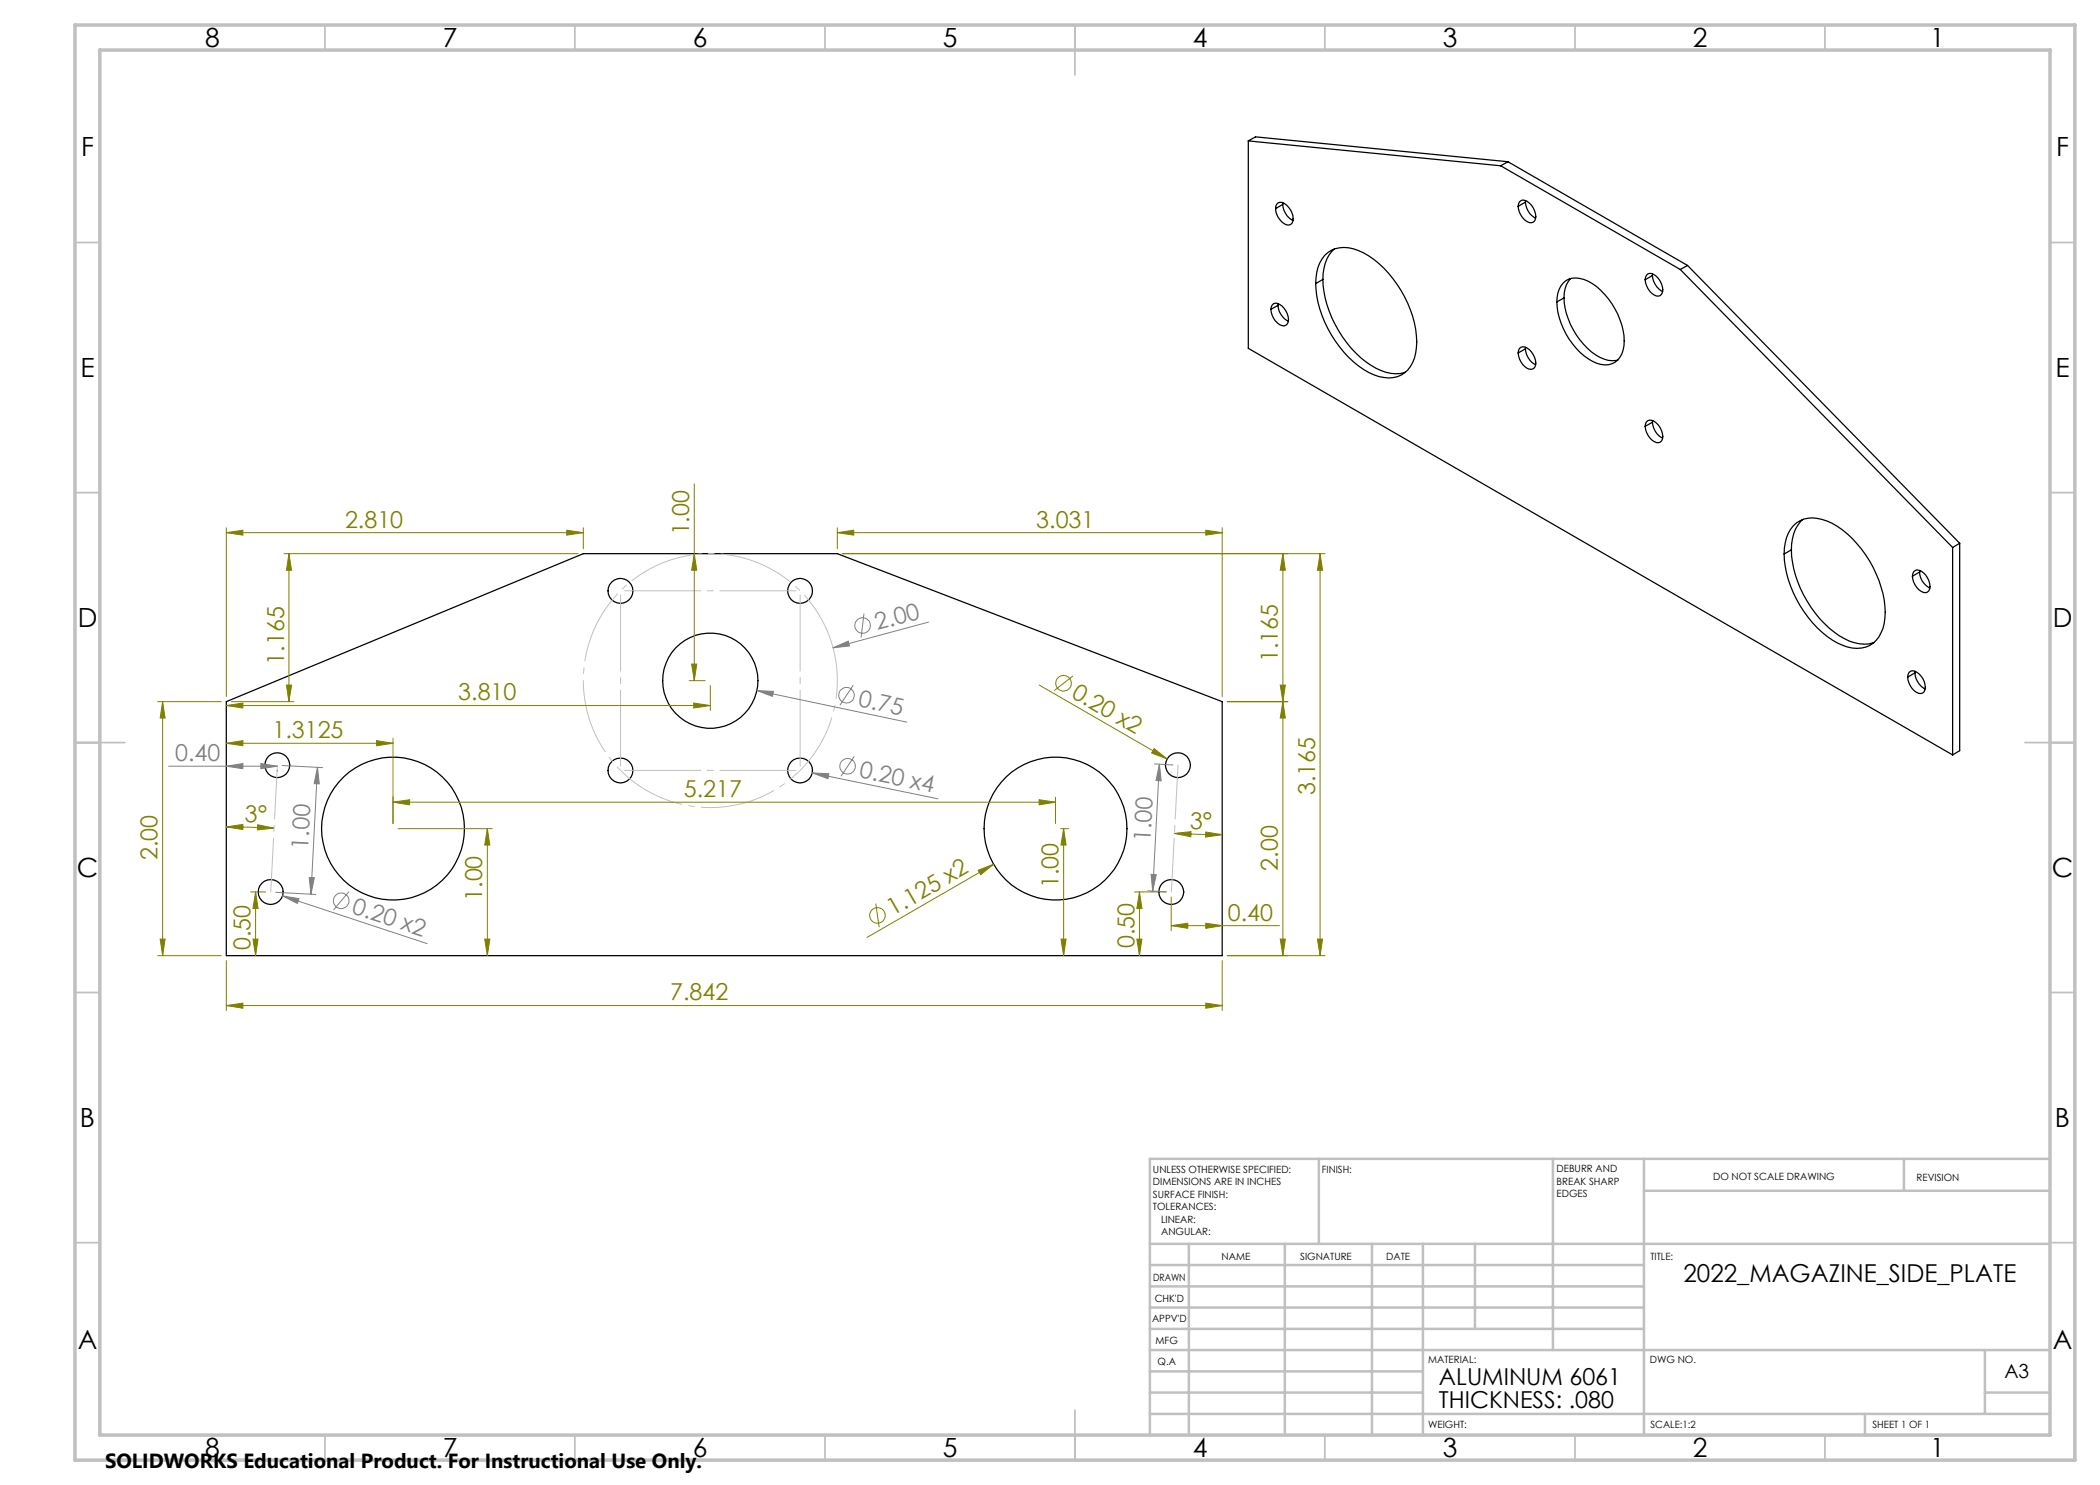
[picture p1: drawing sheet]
<svg xmlns="http://www.w3.org/2000/svg" width="420mm" height="297mm" viewBox="0 0 420 297" stroke-linecap="round" stroke-linejoin="round" font-family="sans-serif">
<g fill="none" stroke="#000" stroke-width=".25">
<path d="M249.7 28.2l50.4 5M249.7 28.2v41.5l140.8 81.3M249.7 28.2l1.4-.8 50.5 4.9M300.1 33.2l36 20.7M301.6 32.3l-1.5 .9M301.6 32.3l35.9 20.8M255.3 40.8a1.23 1.23 0 0 1 2 .2 3.3 3.3 0 0 1 1.1 3.6 1.05 1.05 0 0 1-1.5 .2 3.3 3.3 0 0 1-1.6-4zM256.5 40.9a3.9 3.9 0 0 0 2.1 3.2M256.5 40.9l-1.4 .8M256.6 40.6l-.1 .3M264.6 55.9a22.2 22.2 0 0 0 10.6 17.8 7.3 7.3 0 0 0 5.9 .7M264.6 55.9l-1.5 .8"/>
<path d="M264.9 51.1a5.9 5.9 0 0 1 6.8-1 20.8 20.8 0 0 1 10.4 11.9 15.6 15.6 0 0 1 .8 9.6 5.4 5.4 0 0 1-7.1 3.7 18.1 18.1 0 0 1-9.5-8.3 18.8 18.8 0 0 1-3-12.5 7.1 7.1 0 0 1 1.6-3.4zM266.8 49.8a7.5 7.5 0 0 0-2.2 6.1M303.9 40.4a1.04 1.04 0 0 1 1.5-.2 3.4 3.4 0 0 1 1.5 4 1.08 1.08 0 0 1-1.5 .1 3.3 3.3 0 0 1-1.5-3.9zM305.1 40.4a3.8 3.8 0 0 0 2 3.2M305.1 40.4l-1.5 .9M305.1 40.1v.3M312.7 56.6a3.7 3.7 0 0 1 4.1-.7 14.1 14.1 0 0 1 7.6 9.1 7.2 7.2 0 0 1-.8 7 4 4 0 0 1-5.1 .3 14.4 14.4 0 0 1-7.1-12.9 4.9 4.9 0 0 1 1.3-2.8zM312.8 59.6a14.9 14.9 0 0 0 7.2 11.9 5 5 0 0 0 3.5 .5M312.8 59.6l-1.4 .8M314.1 55.7a5.1 5.1 0 0 0-1.3 3.9M329.3 55.1a1.04 1.04 0 0 1 1.5-.2 3.4 3.4 0 0 1 1.5 3.9 1.04 1.04 0 0 1-1.5 .2 3.4 3.4 0 0 1-1.5-3.9zM330.5 55.1a4 4 0 0 0 2 3.2"/>
<path d="M330.5 55.1l-1.5 .8M330.5 54.8v.3M336.1 53.9l54.4 55.6M337.5 53.1l-1.4 .8M337.5 53.1l54.4 55.6M254.4 61a1.04 1.04 0 0 1 1.5-.1 3.3 3.3 0 0 1 1.6 3.9 1.04 1.04 0 0 1-1.6 .1 3.4 3.4 0 0 1-1.5-3.9zM255.6 61.1a3.7 3.7 0 0 0 2.1 3.1M255.6 61.1l-1.4 .8M255.6 60.7v.4M303.9 69.7a1.08 1.08 0 0 1 1.5-.1 3.3 3.3 0 0 1 1.5 3.9 1.26 1.26 0 0 1-2-.2 3.3 3.3 0 0 1-1-3.6zM305.1 69.8a3.9 3.9 0 0 0 2 3.2M305.1 69.8l-1.5 .8"/>
<path d="M305.1 69.5v.3M329.3 84.4a1.26 1.26 0 0 1 2 .2 3.3 3.3 0 0 1 1 3.6 1.08 1.08 0 0 1-1.5 .1 3.3 3.3 0 0 1-1.5-3.9zM330.5 84.5a3.9 3.9 0 0 0 2 3.1M330.5 84.5l-1.5 .8M330.5 84.1v.4M358.3 110a22.2 22.2 0 0 0 10.6 17.7 7.3 7.3 0 0 0 5.9 .8M358.3 110l-1.5 .8M358.6 105.2a5.8 5.8 0 0 1 6.8-1 19.8 19.8 0 0 1 9.8 10.6 16.3 16.3 0 0 1 1.4 10.9 5.4 5.4 0 0 1-7.1 3.7 18.1 18.1 0 0 1-9.5-8.3 18.8 18.8 0 0 1-3-12.5 6.7 6.7 0 0 1 1.6-3.4zM360.5 103.9a7.5 7.5 0 0 0-2.2 6.1M382.7 114.4a1.04 1.04 0 0 1 1.5-.2 3.4 3.4 0 0 1 1.6 4 1.08 1.08 0 0 1-1.6 .1 3.3 3.3 0 0 1-1.5-3.9zM383.9 114.4a3.7 3.7 0 0 0 2.1 3.2M383.9 114.4l-1.4 .8"/>
<path d="M384 114.1l-.1 .3M390.5 109.5v41.5M391.9 108.7l-1.4 .8M391.9 108.7v41.4l-1.4 .9M381.8 134.5a1.04 1.04 0 0 1 1.5-.1 3.3 3.3 0 0 1 1.5 3.9 1.09 1.09 0 0 1-1.5 .2 3.4 3.4 0 0 1-1.5-4zM383 134.6a4 4 0 0 0 2 3.2M383 134.6l-1.5 .8M383 134.3v.3M45.3 140.3l71.4-29.6h50.8l76.9 29.6v50.8h-199.1z"/>
<circle cx="124.1" cy="118.2" r="2.49"/>
<circle cx="160" cy="118.2" r="2.49"/>
<circle cx="142.1" cy="136.1" r="9.5"/>
<circle cx="55.5" cy="153" r="2.49"/>
<circle cx="124.1" cy="154.1" r="2.49"/>
<circle cx="160" cy="154.1" r="2.49"/>
<circle cx="235.6" cy="153" r="2.49"/>
<circle cx="54.1" cy="178.4" r="2.49"/>
<circle cx="78.6" cy="165.7" r="14.3"/>
<circle cx="211.1" cy="165.7" r="14.3"/>
<circle cx="234.3" cy="178.4" r="2.49"/>
</g>
<g fill="none" stroke="#808000" stroke-width=".2">
<path d="M138.9 96.8v39.3M45.3 106.5l3.3-.5v1zM45.3 105.5v33.8M45.3 106.5h71.4M56.8 110.7h58.8M57.8 110.7l.5 3.3h-1zM57.8 110.7v29.6M113.3 106l3.4 .5-3.4 .5zM116.7 105.5v4.2M138.9 110.7l.4 3.3h-1zM167.5 106.5l3.2-.5v1zM167.5 106.5h76.9"/>
<path d="M167.5 105.5v4.2M241.2 106l3.2 .5-3.2 .5zM244.4 105.5v33.8M256.6 110.7l.5 3.3h-1.1zM256.6 110.7v80.4M264 110.7l.5 3.3h-1zM264 110.7v80.4M265 110.7h-96.5M57.3 137h1l-.5 3.3zM137.8 136.1h3.2M138.3 132.8h1l-.4 3.3zM142.1 137.1v5"/>
<path d="M207.9 137l25.5 14.8M214.6 135.2l-3.8 2.9M256 137h1.1l-.5 3.3zM31.5 140.3h12.8M32.5 140.3l.5 3.3h-1zM32.5 140.3v50.8M45.3 141.1l3.3-.5v1zM45.3 148.7l3.3-.6v1.1zM45.3 141.1h96.8M45.3 148.7h33.3M46.3 140.3h12.5M75.3 148.1l3.3 .6-3.3 .5z"/>
<path d="M78.6 147.6v17.1M138.7 140.6l3.4 .5-3.4 .5zM207.8 159.9l3.3 .5-3.3 .6zM211.1 159.5v5.2M230.8 149.7l2.6 2.1-3.1-1.2zM245.5 140.3h12.1M256.6 140.3l.5 3.3h-1.1zM45.3 165.4l3.3-.5v1zM45.3 165.4l9.5 .2M50.1 178.4h3M51.1 178.4l.5 3.3h-1zM51.1 178.4v12.7"/>
<path d="M51.5 165l3.3 .6-3.3 .4zM78.6 160.4l3.3-.5v1.1zM78.6 160.4h132.5M79.6 165.7h18.9M97.5 165.7l.5 3.3h-1.1zM97.5 165.7v25.4M195.6 174.1l3.1-1.2-2.6 2zM198.7 172.9l-25.3 14.6M212.1 165.7h1.6M212.7 165.7l.5 3.3h-1zM212.7 165.7v25.4M226.9 178.4h6.4"/>
<path d="M227.9 178.4l.5 3.3h-1zM227.9 178.4v12.7M234.2 179.4v6.8M234.9 166.7l3.3-.4v1.1zM234.9 166.7l9.5 .2M241.2 166.4l3.2 .5-3.3 .5zM31.5 191.1h12.8M32 187.8h1l-.5 3.3zM45.3 192.1v10M50.6 187.8h1l-.5 3.3zM96.9 187.8h1.1l-.5 3.3zM175.2 180.7l.6 4.8"/>
<path d="M212.2 187.8h1l-.5 3.3zM227.4 187.8h1l-.5 3.3zM234.2 185.1l3.4-.5v1.1zM234.2 185.1h21.7M241.2 184.6l3.2 .5-3.2 .6zM244.4 192.1v10M245.5 191.1h19.5M256 187.8h1.1l-.5 3.3zM263.5 187.8h1l-.5 3.3zM45.3 201.1l3.3-.5v1zM45.3 201.1h199.1M241.2 200.6l3.2 .5-3.2 .5z"/>
<circle cx="212.7" cy="136.7" r="1.55"/>
<circle cx="175.5" cy="183.1" r="1.56"/>
</g>
<g fill="none" stroke="#808080" stroke-width=".2">
<path d="M151.4 138.1l3.3 .2-.2 1zM151.4 138.1l30 6.3M166.6 129.6l3.1-1.4 .2 1zM170.6 137.1l-2.6 3.9M172.8 122.7l-.6 4.8M185.7 124.4l-19.1 5.2M33.7 153.2h21.8M45.3 153.2l3.3-.5v1zM52.2 152.7l3.3 .5-3.3 .5zM55.5 154.1v.1M56.4 153.1l8.1 .4M63.5 153.5l.4 3.3-1.1-.1z"/>
<path d="M63.5 153.5l-1.3 25.3M162.5 154.6l3.3 .2-.2 .9zM162.5 154.6l25.1 5.2M170.9 151.3l-2.7 4M230.9 152.8l3.7 .2M231.9 152.9l.3 3.3-1-.1zM231.9 152.9l-1.4 25.3M55.1 178.5l8.1 .4M56.5 179.2l3.3 .5-.3 1zM56.5 179.2l28.9 9.5M61.8 175.5h1.1l-.7 3.3zM69.8 178.3l-3.1 3.7"/>
<path d="M229.6 178.1l3.7 .3M230.2 174.9h1l-.7 3.3z"/>
<circle cx="169.3" cy="139" r="1.56"/>
<circle cx="172.5" cy="125.1" r="1.56"/>
<circle cx="169.5" cy="153.3" r="1.56"/>
<circle cx="68.2" cy="180.2" r="1.56"/>
</g>
<path d="M166.4 128.7a25.4 25.4 0 0 0-42.6-10.3 25.4 25.4 0 0 0 11.6 42.2 25.4 25.4 0 0 0 31.3-30.5l-.3-1.4" fill="none" stroke="#c0c0c0" stroke-width=".2" stroke-dasharray="15.2 1.3 1.3 1.3" stroke-dashoffset="4" stroke-linecap="butt"/>
<path d="M55.5 153l-1.4 25.4M235.6 153l-1.3 25.4" fill="none" stroke="#c0c0c0" stroke-width=".2" stroke-dasharray="15.2 1.3 1.3 1.3" stroke-dashoffset="4.4"/>
<path d="M124.1 118.2h35.9M160 118.2v35.9M124.1 154.1v-35.9M160 154.1h-35.9" fill="none" stroke="#c0c0c0" stroke-width=".2" stroke-dasharray="15.2 1.3 1.3 1.3" stroke-dashoffset="-.8"/>
<g fill="none" stroke="#c0c0c0" stroke-width=".35">
<path d="M65 5v5M115 5v5M165 5v5M215 5v10M265 5v5M315 5v5M365 5v5M15 48.5h5M410 48.5h5M15 98.5h5M410 98.5h5M15 148.5h10"/>
<path d="M405 148.5h10M15 198.5h5M410 198.5h5M15 248.5h5M410 248.5h5M65 287v5M115 287v5M165 287v5M215 282v10M265 287v5M315 287v5M365 287v5"/>
</g>
<g fill="none" stroke="#c0c0c0" stroke-width=".5">
<path d="M263.8 231.8v17M310.6 231.8v38.2M328.8 231.8v55.2M328.8 238.2h81.2M380.8 231.8v6.4M410 231.8h-180v55.2M230 248.8h180M230 257.3h98.8M230 253h98.8M237.8 248.8v38.2M257 248.8v38.2M274.4 248.8v38.2"/>
<path d="M284.6 248.8v38.2M295 248.8v17M230 265.8h98.8M230 261.5h98.8M230 278.5h54.6M230 274.3h54.6M230 270h180M397 278.5h13M397 270v12.8M230 282.8h180M373 282.8v4.2"/>
</g>
<path d="M15 5h400v287h-400zM20 10h390v277h-390z" fill="none" stroke="#c0c0c0" stroke-width=".7"/>
<g fill="#808000">
<path d="M51.5 165l3.3 .6-3.3 .4zM45.3 165.4l3.3-.5v1z"/>
<path d="M227.9 178.4l.5 3.3h-1zM227.4 187.8h1l-.5 3.3z"/>
<path d="M234.9 166.7l3.3-.4v1.1zM241.2 166.4l3.2 .5-3.3 .5z"/>
</g>
<g fill="#808080">
<path d="M166.6 129.6l3.1-1.4 .2 1z"/>
<path d="M63.5 153.5l.4 3.3-1.1-.1zM61.8 175.5h1.1l-.7 3.3z"/>
<path d="M231.9 152.9l.3 3.3-1-.1zM230.2 174.9h1l-.7 3.3z"/>
</g>
<g fill="#808000">
<path d="M230.8 149.7l2.6 2.1-3.1-1.2z"/>
<path d="M195.6 174.1l3.1-1.2-2.6 2z"/>
<path d="M113.3 106l3.4 .5-3.4 .5zM45.3 106.5l3.3-.5v1zM138.7 140.6l3.4 .5-3.4 .5zM45.3 141.1l3.3-.5v1zM75.3 148.1l3.3 .6-3.3 .5zM45.3 148.7l3.3-.6v1.1z"/>
<path d="M167.5 106.5l3.2-.5v1zM241.2 106l3.2 .5-3.2 .5zM45.3 201.1l3.3-.5v1zM241.2 200.6l3.2 .5-3.2 .5zM234.2 185.1l3.4-.5v1.1zM241.2 184.6l3.2 .5-3.2 .6zM78.6 160.4l3.3-.5v1.1zM207.8 159.9l3.3 .5-3.3 .6z"/>
<path d="M256 187.8h1.1l-.5 3.3zM256.6 140.3l.5 3.3h-1.1zM57.3 137h1l-.5 3.3zM57.8 110.7l.5 3.3h-1zM256 137h1.1l-.5 3.3zM256.6 110.7l.5 3.3h-1.1zM138.3 132.8h1l-.4 3.3zM138.9 110.7l.4 3.3h-1z"/>
<path d="M32.5 140.3l.5 3.3h-1zM32 187.8h1l-.5 3.3zM97.5 165.7l.5 3.3h-1.1zM96.9 187.8h1.1l-.5 3.3zM212.7 165.7l.5 3.3h-1zM212.2 187.8h1l-.5 3.3zM51.1 178.4l.5 3.3h-1zM50.6 187.8h1l-.5 3.3zM264 110.7l.5 3.3h-1zM263.5 187.8h1l-.5 3.3z"/>
</g>
<g fill="#808080">
<path d="M56.5 179.2l3.3 .5-.3 1z"/>
<path d="M151.4 138.1l3.3 .2-.2 1z"/>
<path d="M162.5 154.6l3.3 .2-.2 .9z"/>
<path d="M52.2 152.7l3.3 .5-3.3 .5zM45.3 153.2l3.3-.5v1z"/>
</g>
<g font-size="5.3">
<text x="41" y="9.5">8</text>
<text x="88.5" y="9.5">7</text>
<text x="138.5" y="9.5">6</text>
<text x="188.5" y="9.5">5</text>
<text x="238.5" y="9.5">4</text>
<text x="288.5" y="9.5">3</text>
<text x="338.5" y="9.5">2</text>
<text x="386" y="9.5">1</text>
<text x="16.2" y="31.3">F</text>
<text x="411.2" y="31.3">F</text>
<text x="16.1" y="75.5">E</text>
<text x="411.1" y="75.5">E</text>
<text x="15.5" y="125.5">D</text>
<text x="410.5" y="125.5">D</text>
<text x="15.4" y="175.5">C</text>
<text x="410.4" y="175.5">C</text>
<text x="16" y="225.5">B</text>
<text x="411" y="225.5">B</text>
<text x="15.5" y="269.8">A</text>
<text x="410.5" y="269.8">A</text>
<text x="41" y="291.5">8</text>
<text x="88.5" y="291.5">7</text>
<text x="138.5" y="291.5">6</text>
<text x="188.5" y="291.5">5</text>
<text x="238.5" y="291.5">4</text>
<text x="288.5" y="291.5">3</text>
<text x="338.5" y="291.5">2</text>
<text x="386" y="291.5">1</text>
</g>
<text font-size="4.9" x="336.7" y="256.4">2022_MAGAZINE_SIDE_PLATE</text>
<g font-size="4.7" fill="#808000">
<text x="69" y="105.5">2.810</text>
<text x="137.8" y="107.1" transform="rotate(-90 137.8 107.1)">1.00</text>
<text x="207.3" y="105.5">3.031</text>
<text x="56.8" y="132.9" transform="rotate(-90 56.8 132.9)">1.165</text>
<text x="255.6" y="132.4" transform="rotate(-90 255.6 132.4)">1.165</text>
<text x="91.7" y="140.1">3.810</text>
<text x="214.1" y="139.4" transform="rotate(30 214.1 139.4)">0.20 x2</text>
<text x="54.5" y="147.6">1.3125</text>
<text x="136.8" y="159.4">5.217</text>
<text x="263" y="159" transform="rotate(-90 263 159)">3.165</text>
<text x="48.9" y="164.4" transform="rotate(2 48.9 164.4)">3°</text>
<text x="237.9" y="165.8" transform="rotate(1 237.9 165.8)">3°</text>
<text x="31.5" y="172" transform="rotate(-90 31.5 172)">2.00</text>
<text x="211.7" y="177.6" transform="rotate(-90 211.7 177.6)">1.00</text>
<text x="255.6" y="174.1" transform="rotate(-90 255.6 174.1)">2.00</text>
<text x="96.5" y="180.2" transform="rotate(-90 96.5 180.2)">1.00</text>
<text x="178.6" y="183.3" transform="rotate(-30 178.6 183.3)">1.125 x2</text>
<text x="245.6" y="184.1">0.40</text>
<text x="50.1" y="190.1" transform="rotate(-90 50.1 190.1)">0.50</text>
<text x="226.9" y="189.6" transform="rotate(-90 226.9 189.6)">0.50</text>
<text x="134" y="200.1">7.842</text>
</g>
<g font-size="4.7" fill="#808080">
<text x="175.5" y="126.1" transform="rotate(-15 175.5 126.1)">2.00</text>
<text x="171.5" y="141.2" transform="rotate(12 171.5 141.2)">0.75</text>
<text x="35" y="152.2">0.40</text>
<text x="171.7" y="155.4" transform="rotate(12 171.7 155.4)">0.20 x4</text>
<text x="61.7" y="169.9" transform="rotate(-87 61.7 169.9)">1.00</text>
<text x="230.1" y="168.4" transform="rotate(-87 230.1 168.4)">1.00</text>
<text x="70.2" y="182.6" transform="rotate(18 70.2 182.6)">0.20 x2</text>
</g>
<g font-size="4.7">
<text x="287.8" y="277">ALUMINUM 6061</text>
<text x="287.8" y="281.5">THICKNESS: .080</text>
</g>
<text font-size="4.1" x="21" y="293.7">SOLIDWORKS Educational Product. For Instructional Use Only.</text>
<text font-size="3.9" x="400.9" y="275.5">A3</text>
<g font-size="2">
<text x="230.6" y="234.6">UNLESS OTHERWISE SPECIFIED:</text>
<text x="230.6" y="237.1">DIMENSIONS ARE IN INCHES</text>
<text x="230.6" y="239.6">SURFACE FINISH:</text>
<text x="264.4" y="234.6">FINISH:</text>
<text x="311.3" y="234.5">DEBURR AND</text>
<text x="311.3" y="237">BREAK SHARP</text>
<text x="311.3" y="239.5">EDGES</text>
<text x="342.6" y="236">DO NOT SCALE DRAWING</text>
<text x="383.3" y="236.2">REVISION</text>
<text x="230.6" y="242.1">TOLERANCES:</text>
<text x="232.2" y="244.6">LINEAR:</text>
<text x="232.2" y="247.1">ANGULAR:</text>
<text x="244.3" y="252">NAME</text>
<text x="260" y="251.9">SIGNATURE</text>
<text x="277.2" y="251.9">DATE</text>
<text x="330.1" y="251.9">TITLE:</text>
<text x="230.6" y="256.1">DRAWN</text>
<text x="230.9" y="260.3">CHK'D</text>
<text x="230.4" y="264.4">APPV'D</text>
<text x="231.1" y="268.8">MFG</text>
<text x="231.5" y="273">Q.A</text>
<text x="285.6" y="272.5">MATERIAL:</text>
<text x="330" y="272.5">DWG NO.</text>
<text x="285.6" y="285.5">WEIGHT:</text>
<text x="330.1" y="285.6">SCALE:1:2</text>
<text x="374.5" y="285.6">SHEET 1 OF 1</text>
</g>
</svg>
